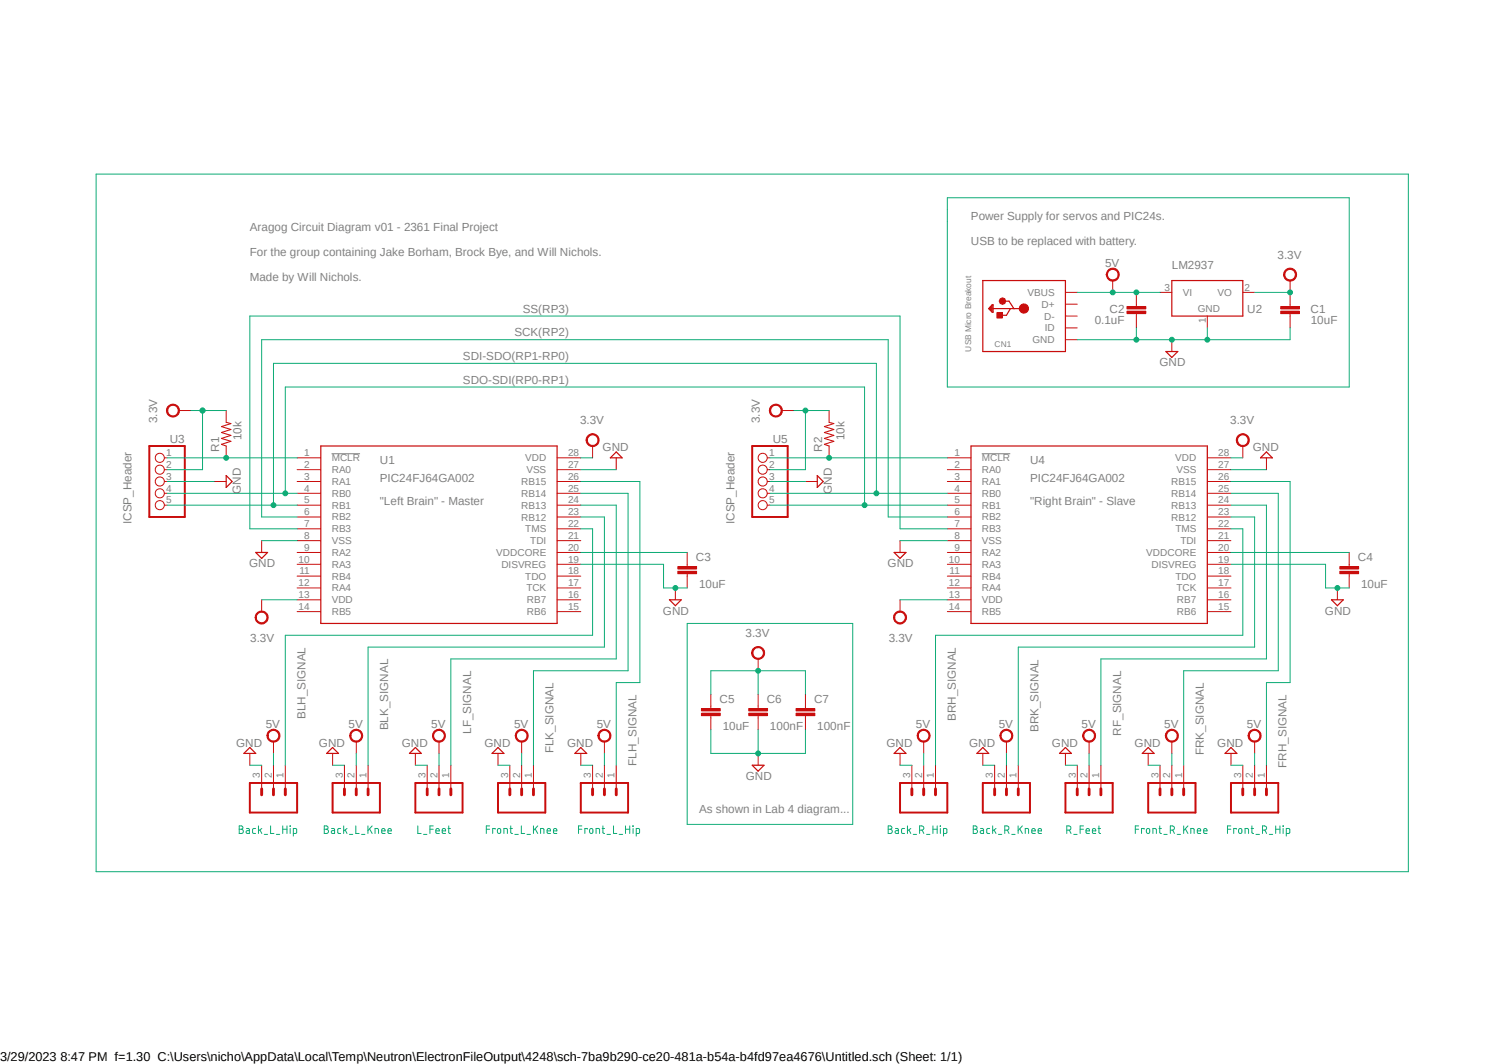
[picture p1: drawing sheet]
<svg xmlns="http://www.w3.org/2000/svg" width="420mm" height="297mm" viewBox="0 0 420 297" stroke-linecap="round" stroke-linejoin="round" font-family="sans-serif">
<path d="M26.8 48.6l366.6 194.9M393.4 48.6l-366.6 194.9" fill="none" stroke="#fff" stroke-width=".28"/>
<path d="M92.6 126.7h7.9M274.2 126.7h7.9" fill="none" stroke="#808080" stroke-width=".28"/>
<path d="M274.4 78.3h23.1v19.8h-23.1v-19.8M327.2 78.3h19.8v9.9h-19.8zM276.3 86.1l.5-.5v1.1l-.2-.6M277.1 85.1h.2v2.1h-.2l-1-1.1zM277.1 85.1v1.8M277.3 86.1h8.6M280.5 84.1h1.3l1.3 2M282.2 86.1l-1.1 1.9h-1.6M89.6 124.5h66v49.5h-66z" fill="none" stroke="#c90d0c" stroke-width=".34"/>
<g fill="none" stroke="#c90d0c" stroke-width=".28">
<path d="M323.9 81.6h3.3M337.1 88.2v3.3M347 81.6h3.4M45.9 127.8h.8M45.9 131.1h.8M45.9 134.4h.8M45.9 137.7h.8M83 127.8h6.6M83 131.1h6.6M83 134.4h6.6M83 137.7h6.6M155.6 127.8h6.6"/>
<path d="M155.6 131.1h6.6M155.6 134.4h6.6M155.6 137.7h6.6M45.9 141h.8M83 141h6.6M83 144.3h6.6M83 147.6h6.6M83 150.9h6.6M83 154.2h6.6M83 157.5h6.6M155.6 141h6.6M155.6 144.3h6.6"/>
<path d="M155.6 147.6h6.6M155.6 150.9h6.6M155.6 154.2h6.6M155.6 157.5h6.6M83 160.8h6.6M83 164.1h6.6M83 167.4h6.6M83 170.7h6.6M155.6 160.8h6.6M155.6 164.1h6.6M155.6 167.4h6.6M155.6 170.7h6.6"/>
<circle cx="44.6" cy="127.8" r="1.27"/>
<circle cx="44.6" cy="137.7" r="1.27"/>
<circle cx="44.6" cy="131.1" r="1.27"/>
<circle cx="44.6" cy="134.4" r="1.27"/>
<circle cx="44.6" cy="141" r="1.27"/>
</g>
<path d="M41.7 124.5h9.9v19.8h-9.9z" fill="none" stroke="#c90d0c" stroke-width=".55"/>
<circle cx="285.9" cy="86.1" r="1.3" fill="#c90d0c"/>
<circle cx="285.9" cy="86.1" r="1.3" fill="none" stroke="#c90d0c" stroke-width=".28"/>
<path d="M279.3 83.4l.7-.3 .6 .3 .2 .7-.2 .6-.6 .3-.7-.3-.3-.6z" fill-rule="evenodd" fill="#c90d0c"/>
<path d="M279.3 83.4l.7-.3 .6 .3 .2 .7-.2 .6-.6 .3-.7-.3-.3-.6z" fill="none" stroke="#c90d0c" stroke-width=".28"/>
<path d="M278.4 87.2h1.5v1.6h-1.5z" fill-rule="evenodd" fill="#c90d0c"/>
<g fill="none" stroke="#c90d0c" stroke-width=".28">
<path d="M278.4 87.2h1.5v1.6h-1.5zM297.5 84.9h3.3M297.5 88.2h3.3M297.5 81.6h3.3M297.5 94.8h3.3M297.5 91.5h3.3M73.1 213.6v6.6M76.4 213.6v6.6M79.7 213.6v6.6M96.2 213.6v6.6M99.5 213.6v6.6M102.8 213.6v6.6"/>
<path d="M119.3 213.6v6.6M122.6 213.6v6.6M125.9 213.6v6.6M142.4 213.6v6.6M145.7 213.6v6.6M149 213.6v6.6M165.5 213.6v6.6M168.8 213.6v6.6M172.1 213.6v6.6"/>
</g>
<path d="M69.8 218.6h13.2v8.2h-13.2zM92.9 218.6h13.2v8.2h-13.2zM116 218.6h13.2v8.2h-13.2zM139.1 218.6h13.2v8.2h-13.2zM162.2 218.6h13.2v8.2h-13.2z" fill="none" stroke="#c90d0c" stroke-width=".55"/>
<g fill="none" stroke="#c90d0c" stroke-width=".8">
<path d="M73.1 220.2v1.7M76.4 220.2v1.7M79.7 220.2v1.7M96.2 220.2v1.7M99.5 220.2v1.7M102.8 220.2v1.7M119.3 220.2v1.7M122.6 220.2v1.7M125.9 220.2v1.7M142.4 220.2v1.7M145.7 220.2v1.7M149 220.2v1.7"/>
<path d="M165.5 220.2v1.7M168.8 220.2v1.7M172.1 220.2v1.7"/>
</g>
<path d="M309.7 75.2a1.82 1.82 0 0 1 2.7 .7 1.82 1.82 0 0 1-1.3 2.5 1.82 1.82 0 0 1-2.2-1.7h.3a1.49 1.49 0 0 1 2.1-1.4 1.49 1.49 0 0 1 .5 2.4 1.49 1.49 0 0 1-2.5-.6l-.1-.4h-.3l.4-1.1z" fill-rule="evenodd" fill="#c90d0c"/>
<path d="M309.7 75.2a1.82 1.82 0 0 1 2.7 .7 1.82 1.82 0 0 1-1.3 2.5 1.82 1.82 0 0 1-2.2-1.7h.3a1.49 1.49 0 0 1 2.1-1.4 1.49 1.49 0 0 1 .5 2.4 1.49 1.49 0 0 1-2.5-.6l-.1-.4h-.3l.4-1.1zM310.7 78.3v3.3M327.2 94.8v3.3" fill="none" stroke="#c90d0c" stroke-width=".28"/>
<path d="M325.6 98.1h3.3l-1.7 1.7z" fill="none" stroke="#c90d0c" stroke-width=".34"/>
<path d="M358.8 75.6a1.82 1.82 0 0 1 2.9 0 1.82 1.82 0 0 1-.9 2.8 1.82 1.82 0 0 1-2.4-1.7h.4a1.47 1.47 0 0 1 2-1.4 1.47 1.47 0 0 1 .5 2.4 1.47 1.47 0 0 1-2.4-.6l-.1-.4h-.4z" fill-rule="evenodd" fill="#c90d0c"/>
<path d="M358.8 75.6a1.82 1.82 0 0 1 2.9 0 1.82 1.82 0 0 1-.9 2.8 1.82 1.82 0 0 1-2.4-1.7h.4a1.47 1.47 0 0 1 2-1.4 1.47 1.47 0 0 1 .5 2.4 1.47 1.47 0 0 1-2.4-.6l-.1-.4h-.4zM360.3 78.3v3.3" fill="none" stroke="#c90d0c" stroke-width=".28"/>
<path d="M164 121.8a1.82 1.82 0 0 1 3 .1 1.82 1.82 0 0 1-1 2.8 1.82 1.82 0 0 1-2.3-1.8h.3a1.49 1.49 0 0 1 2.1-1.5 1.49 1.49 0 0 1 .4 2.5 1.49 1.49 0 0 1-2.4-.6l-.1-.4h-.3z" fill-rule="evenodd" fill="#c90d0c"/>
<path d="M164 121.8a1.82 1.82 0 0 1 3 .1 1.82 1.82 0 0 1-1 2.8 1.82 1.82 0 0 1-2.3-1.8h.3a1.49 1.49 0 0 1 2.1-1.5 1.49 1.49 0 0 1 .4 2.5 1.49 1.49 0 0 1-2.4-.6l-.1-.4h-.3zM165.5 124.5v3.3" fill="none" stroke="#c90d0c" stroke-width=".28"/>
<path d="M71.6 171.3a1.82 1.82 0 0 1 2.9 0 1.82 1.82 0 0 1-.9 2.8 1.82 1.82 0 0 1-2.4-1.7h.4a1.5 1.5 0 0 1 2.2-1.2 1.5 1.5 0 0 1 .2 2.5 1.5 1.5 0 0 1-2.4-.9v-.4h-.4z" fill-rule="evenodd" fill="#c90d0c"/>
<path d="M71.6 171.3a1.82 1.82 0 0 1 2.9 0 1.82 1.82 0 0 1-.9 2.8 1.82 1.82 0 0 1-2.4-1.7h.4a1.5 1.5 0 0 1 2.2-1.2 1.5 1.5 0 0 1 .2 2.5 1.5 1.5 0 0 1-2.4-.9v-.4h-.4zM73.1 167.4v3.3" fill="none" stroke="#c90d0c" stroke-width=".28"/>
<path d="M46.8 113.5a1.83 1.83 0 0 1 3 0 1.83 1.83 0 0 1-.9 2.8 1.83 1.83 0 0 1-2.4-1.7h.3a1.47 1.47 0 0 1 2.1-1.4 1.47 1.47 0 0 1 .4 2.4 1.47 1.47 0 0 1-2.4-.5l-.1-.5h-.3z" fill-rule="evenodd" fill="#c90d0c"/>
<path d="M46.8 113.5a1.83 1.83 0 0 1 3 0 1.83 1.83 0 0 1-.9 2.8 1.83 1.83 0 0 1-2.4-1.7h.3a1.47 1.47 0 0 1 2.1-1.4 1.47 1.47 0 0 1 .4 2.4 1.47 1.47 0 0 1-2.4-.5l-.1-.5h-.3zM50 114.6h3.3M59.9 134.4h3.3M172.1 127.8v3.3M73.1 150.9v3.3M69.8 210.3v3.3M92.9 210.3v3.3M116 210.3v3.3M139.1 210.3v3.3M162.2 210.3v3.3" fill="none" stroke="#c90d0c" stroke-width=".28"/>
<path d="M63.2 132.8l1.6 1.6-1.6 1.7zM170.4 127.8l1.7-1.6 1.6 1.6zM71.4 154.2h3.3l-1.6 1.7zM69.8 208.7l1.6 1.6h-3.3zM91.2 210.3l1.7-1.6 1.6 1.6zM116 208.7l1.6 1.6h-3.3zM139.1 208.7l1.6 1.6h-3.3zM160.5 210.3l1.7-1.6 1.6 1.6z" fill="none" stroke="#c90d0c" stroke-width=".34"/>
<path d="M167.3 204.3a1.82 1.82 0 0 1 3 .1 1.82 1.82 0 0 1-1 2.8 1.82 1.82 0 0 1-2.3-1.8h.3a1.49 1.49 0 0 1 2.1-1.4 1.49 1.49 0 0 1 .4 2.4 1.49 1.49 0 0 1-2.4-.6l-.1-.4h-.3z" fill-rule="evenodd" fill="#c90d0c"/>
<path d="M167.3 204.3a1.82 1.82 0 0 1 3 .1 1.82 1.82 0 0 1-1 2.8 1.82 1.82 0 0 1-2.3-1.8h.3a1.49 1.49 0 0 1 2.1-1.4 1.49 1.49 0 0 1 .4 2.4 1.49 1.49 0 0 1-2.4-.6l-.1-.4h-.3zM168.8 207v3.3" fill="none" stroke="#c90d0c" stroke-width=".28"/>
<path d="M144.2 204.3a1.81 1.81 0 0 1 3 0 1.81 1.81 0 0 1-.9 2.8 1.81 1.81 0 0 1-2.4-1.7h.3a1.49 1.49 0 0 1 2.1-1.4 1.49 1.49 0 0 1 .4 2.4 1.49 1.49 0 0 1-2.4-.6l-.1-.4h-.3z" fill-rule="evenodd" fill="#c90d0c"/>
<path d="M144.2 204.3a1.81 1.81 0 0 1 3 0 1.81 1.81 0 0 1-.9 2.8 1.81 1.81 0 0 1-2.4-1.7h.3a1.49 1.49 0 0 1 2.1-1.4 1.49 1.49 0 0 1 .4 2.4 1.49 1.49 0 0 1-2.4-.6l-.1-.4h-.3zM145.7 207v3.3" fill="none" stroke="#c90d0c" stroke-width=".28"/>
<path d="M121.1 204.3a1.81 1.81 0 0 1 2.9 0 1.81 1.81 0 0 1-.9 2.8 1.81 1.81 0 0 1-2.3-1.7h.3a1.49 1.49 0 0 1 2-1.4 1.49 1.49 0 0 1 .5 2.4 1.49 1.49 0 0 1-2.4-.6l-.1-.4h-.3z" fill-rule="evenodd" fill="#c90d0c"/>
<path d="M121.1 204.3a1.81 1.81 0 0 1 2.9 0 1.81 1.81 0 0 1-.9 2.8 1.81 1.81 0 0 1-2.3-1.7h.3a1.49 1.49 0 0 1 2-1.4 1.49 1.49 0 0 1 .5 2.4 1.49 1.49 0 0 1-2.4-.6l-.1-.4h-.3zM122.6 207v3.3" fill="none" stroke="#c90d0c" stroke-width=".28"/>
<path d="M98 204.3a1.81 1.81 0 0 1 2.9 0 1.81 1.81 0 0 1-.9 2.8 1.81 1.81 0 0 1-2.3-1.7h.3a1.5 1.5 0 0 1 2.2-1.3 1.5 1.5 0 0 1 .2 2.5 1.5 1.5 0 0 1-2.4-.8v-.4h-.3z" fill-rule="evenodd" fill="#c90d0c"/>
<path d="M98 204.3a1.81 1.81 0 0 1 2.9 0 1.81 1.81 0 0 1-.9 2.8 1.81 1.81 0 0 1-2.3-1.7h.3a1.5 1.5 0 0 1 2.2-1.3 1.5 1.5 0 0 1 .2 2.5 1.5 1.5 0 0 1-2.4-.8v-.4h-.3zM99.5 207v3.3" fill="none" stroke="#c90d0c" stroke-width=".28"/>
<path d="M74.9 204.3a1.83 1.83 0 0 1 2.9 0 1.83 1.83 0 0 1-.9 2.8 1.83 1.83 0 0 1-2.4-1.7h.4a1.5 1.5 0 0 1 2.2-1.3 1.5 1.5 0 0 1 .2 2.5 1.5 1.5 0 0 1-2.4-.8v-.4h-.4z" fill-rule="evenodd" fill="#c90d0c"/>
<path d="M74.9 204.3a1.83 1.83 0 0 1 2.9 0 1.83 1.83 0 0 1-.9 2.8 1.83 1.83 0 0 1-2.4-1.7h.4a1.5 1.5 0 0 1 2.2-1.3 1.5 1.5 0 0 1 .2 2.5 1.5 1.5 0 0 1-2.4-.8v-.4h-.4zM76.4 207v3.3" fill="none" stroke="#c90d0c" stroke-width=".28"/>
<path d="M357.6 85.6h5.3v.6h-5.3z" fill-rule="evenodd" fill="#c90d0c"/>
<path d="M357.6 85.6h5.3v.6h-5.3z" fill="none" stroke="#c90d0c" stroke-width=".28"/>
<path d="M357.6 86.9h5.3v.6h-5.3z" fill-rule="evenodd" fill="#c90d0c"/>
<path d="M357.6 86.9h5.3v.6h-5.3zM360.3 81.6v4M360.3 87.5v4" fill="none" stroke="#c90d0c" stroke-width=".28"/>
<path d="M314.7 85.6h5.3v.6h-5.3z" fill-rule="evenodd" fill="#c90d0c"/>
<path d="M314.7 85.6h5.3v.6h-5.3z" fill="none" stroke="#c90d0c" stroke-width=".28"/>
<path d="M314.7 86.9h5.3v.6h-5.3z" fill-rule="evenodd" fill="#c90d0c"/>
<g fill="none" stroke="#c90d0c" stroke-width=".28">
<path d="M314.7 86.9h5.3v.6h-5.3zM317.3 81.6v4M317.3 87.5v4M214.3 127.8h.7M214.3 131.1h.7M214.3 134.4h.7M214.3 137.7h.7M264.5 127.8h6.6M264.5 131.1h6.6M264.5 134.4h6.6M264.5 137.7h6.6M337.1 127.8h6.6"/>
<path d="M337.1 131.1h6.6M337.1 134.4h6.6M337.1 137.7h6.6M214.3 141h.7M264.5 141h6.6M264.5 144.3h6.6M264.5 147.6h6.6M264.5 150.9h6.6M264.5 154.2h6.6M264.5 157.5h6.6M337.1 141h6.6M337.1 144.3h6.6"/>
<path d="M337.1 147.6h6.6M337.1 150.9h6.6M337.1 154.2h6.6M337.1 157.5h6.6M264.5 160.8h6.6M264.5 164.1h6.6M264.5 167.4h6.6M264.5 170.7h6.6M337.1 160.8h6.6M337.1 164.1h6.6M337.1 167.4h6.6M337.1 170.7h6.6"/>
<path d="M251.3 210.3v3.3M254.6 213.6v6.6M257.9 213.6v6.6M261.2 213.6v6.6M274.4 210.3v3.3M277.7 213.6v6.6M281.1 213.6v6.6M284.4 213.6v6.6M297.5 210.3v3.3M300.8 213.6v6.6M304.1 213.6v6.6M307.4 213.6v6.6"/>
<path d="M320.6 210.3v3.3M323.9 213.6v6.6M327.2 213.6v6.6M330.5 213.6v6.6M343.7 210.3v3.3M347 213.6v6.6M350.4 213.6v6.6M353.7 213.6v6.6"/>
<circle cx="213" cy="127.8" r="1.27"/>
<circle cx="213" cy="131.1" r="1.27"/>
<circle cx="213" cy="134.4" r="1.27"/>
<circle cx="213" cy="137.7" r="1.27"/>
<circle cx="213" cy="141" r="1.27"/>
</g>
<path d="M271.1 124.5h66v49.5h-66zM251.3 208.7l1.7 1.6h-3.3zM272.8 210.3l1.6-1.6 1.7 1.6zM297.5 208.7l1.7 1.6h-3.3zM320.6 208.7l1.7 1.6h-3.3zM343.7 208.7l1.7 1.6h-3.3z" fill="none" stroke="#c90d0c" stroke-width=".34"/>
<path d="M210.1 124.5h9.9v19.8h-9.9zM251.3 218.6h13.2v8.2h-13.2zM274.4 218.6h13.2v8.2h-13.2zM297.5 218.6h13.2v8.2h-13.2zM320.6 218.6h13.2v8.2h-13.2zM343.7 218.6h13.3v8.2h-13.3z" fill="none" stroke="#c90d0c" stroke-width=".55"/>
<g fill="none" stroke="#c90d0c" stroke-width=".8">
<path d="M254.6 220.2v1.7M257.9 220.2v1.7M261.2 220.2v1.7M277.7 220.2v1.7M281.1 220.2v1.7M284.4 220.2v1.7M300.8 220.2v1.7M304.1 220.2v1.7M307.4 220.2v1.7M323.9 220.2v1.7M327.2 220.2v1.7M330.5 220.2v1.7"/>
<path d="M347 220.2v1.7M350.4 220.2v1.7M353.7 220.2v1.7"/>
</g>
<path d="M256.5 204.3a1.81 1.81 0 0 1 2.9 0 1.81 1.81 0 0 1-.9 2.8 1.81 1.81 0 0 1-2.4-1.7h.4a1.5 1.5 0 0 1 2.1-1.3 1.5 1.5 0 0 1 .3 2.5 1.5 1.5 0 0 1-2.4-.8v-.4h-.4z" fill-rule="evenodd" fill="#c90d0c"/>
<path d="M256.5 204.3a1.81 1.81 0 0 1 2.9 0 1.81 1.81 0 0 1-.9 2.8 1.81 1.81 0 0 1-2.4-1.7h.4a1.5 1.5 0 0 1 2.1-1.3 1.5 1.5 0 0 1 .3 2.5 1.5 1.5 0 0 1-2.4-.8v-.4h-.4zM257.9 207v3.3" fill="none" stroke="#c90d0c" stroke-width=".28"/>
<path d="M279.6 204.3a1.81 1.81 0 0 1 2.9 0 1.81 1.81 0 0 1-.9 2.8 1.81 1.81 0 0 1-2.4-1.7h.3a1.49 1.49 0 0 1 2.1-1.4 1.49 1.49 0 0 1 .4 2.4 1.49 1.49 0 0 1-2.4-.6l-.1-.4h-.3z" fill-rule="evenodd" fill="#c90d0c"/>
<path d="M279.6 204.3a1.81 1.81 0 0 1 2.9 0 1.81 1.81 0 0 1-.9 2.8 1.81 1.81 0 0 1-2.4-1.7h.3a1.49 1.49 0 0 1 2.1-1.4 1.49 1.49 0 0 1 .4 2.4 1.49 1.49 0 0 1-2.4-.6l-.1-.4h-.3zM281.1 207v3.3" fill="none" stroke="#c90d0c" stroke-width=".28"/>
<path d="M302.7 204.3a1.82 1.82 0 0 1 2.9 .1 1.82 1.82 0 0 1-1 2.8 1.82 1.82 0 0 1-2.3-1.8h.3a1.49 1.49 0 0 1 2.1-1.4 1.49 1.49 0 0 1 .5 2.4 1.49 1.49 0 0 1-2.5-.6l-.1-.4h-.3z" fill-rule="evenodd" fill="#c90d0c"/>
<path d="M302.7 204.3a1.82 1.82 0 0 1 2.9 .1 1.82 1.82 0 0 1-1 2.8 1.82 1.82 0 0 1-2.3-1.8h.3a1.49 1.49 0 0 1 2.1-1.4 1.49 1.49 0 0 1 .5 2.4 1.49 1.49 0 0 1-2.5-.6l-.1-.4h-.3zM304.1 207v3.3" fill="none" stroke="#c90d0c" stroke-width=".28"/>
<path d="M325.8 204.3a1.82 1.82 0 0 1 2.9 .1 1.82 1.82 0 0 1-1 2.8 1.82 1.82 0 0 1-2.3-1.8h.4a1.49 1.49 0 0 1 2-1.4 1.49 1.49 0 0 1 .5 2.4 1.49 1.49 0 0 1-2.5-.6v-.4h-.4z" fill-rule="evenodd" fill="#c90d0c"/>
<path d="M325.8 204.3a1.82 1.82 0 0 1 2.9 .1 1.82 1.82 0 0 1-1 2.8 1.82 1.82 0 0 1-2.3-1.8h.4a1.49 1.49 0 0 1 2-1.4 1.49 1.49 0 0 1 .5 2.4 1.49 1.49 0 0 1-2.5-.6v-.4h-.4zM327.2 207v3.3" fill="none" stroke="#c90d0c" stroke-width=".28"/>
<path d="M348.9 204.3a1.83 1.83 0 0 1 2.9 0 1.83 1.83 0 0 1-.9 2.8 1.83 1.83 0 0 1-2.4-1.7h.4a1.47 1.47 0 0 1 2-1.4 1.47 1.47 0 0 1 .5 2.4 1.47 1.47 0 0 1-2.4-.6l-.1-.4h-.4z" fill-rule="evenodd" fill="#c90d0c"/>
<path d="M348.9 204.3a1.83 1.83 0 0 1 2.9 0 1.83 1.83 0 0 1-.9 2.8 1.83 1.83 0 0 1-2.4-1.7h.4a1.47 1.47 0 0 1 2-1.4 1.47 1.47 0 0 1 .5 2.4 1.47 1.47 0 0 1-2.4-.6l-.1-.4h-.4zM350.4 207v3.3" fill="none" stroke="#c90d0c" stroke-width=".28"/>
<path d="M215.2 113.5a1.83 1.83 0 0 1 2.9 0 1.83 1.83 0 0 1-.9 2.8 1.83 1.83 0 0 1-2.4-1.7h.4a1.47 1.47 0 0 1 2-1.4 1.47 1.47 0 0 1 .5 2.4 1.47 1.47 0 0 1-2.4-.5l-.1-.5h-.4z" fill-rule="evenodd" fill="#c90d0c"/>
<path d="M215.2 113.5a1.83 1.83 0 0 1 2.9 0 1.83 1.83 0 0 1-.9 2.8 1.83 1.83 0 0 1-2.4-1.7h.4a1.47 1.47 0 0 1 2-1.4 1.47 1.47 0 0 1 .5 2.4 1.47 1.47 0 0 1-2.4-.5l-.1-.5h-.4zM218.3 114.6h3.3M224.9 134.4h3.3" fill="none" stroke="#c90d0c" stroke-width=".28"/>
<path d="M228.2 132.8l1.7 1.6-1.7 1.7z" fill="none" stroke="#c90d0c" stroke-width=".34"/>
<path d="M345.6 121.8a1.83 1.83 0 0 1 2.9 0 1.83 1.83 0 0 1-.9 2.8 1.83 1.83 0 0 1-2.4-1.7h.4a1.47 1.47 0 0 1 2-1.4 1.47 1.47 0 0 1 .5 2.4 1.47 1.47 0 0 1-2.4-.6l-.1-.4h-.4z" fill-rule="evenodd" fill="#c90d0c"/>
<path d="M345.6 121.8a1.83 1.83 0 0 1 2.9 0 1.83 1.83 0 0 1-.9 2.8 1.83 1.83 0 0 1-2.4-1.7h.4a1.47 1.47 0 0 1 2-1.4 1.47 1.47 0 0 1 .5 2.4 1.47 1.47 0 0 1-2.4-.6l-.1-.4h-.4zM347 124.5v3.3M353.7 127.8v3.3M251.3 150.9v3.3" fill="none" stroke="#c90d0c" stroke-width=".28"/>
<path d="M353.7 126.2l1.6 1.6h-3.3zM249.7 154.2h3.3l-1.7 1.7z" fill="none" stroke="#c90d0c" stroke-width=".34"/>
<path d="M249.9 171.3a1.82 1.82 0 0 1 2.9 0 1.82 1.82 0 0 1-.9 2.8 1.82 1.82 0 0 1-2.4-1.7h.4a1.5 1.5 0 0 1 2.1-1.2 1.5 1.5 0 0 1 .3 2.5 1.5 1.5 0 0 1-2.4-.9v-.4h-.4z" fill-rule="evenodd" fill="#c90d0c"/>
<path d="M63.2 114.6v3.3M231.5 114.6v3.3M63.2 124.5v3.3M231.5 124.5v3.3M249.9 171.3a1.82 1.82 0 0 1 2.9 0 1.82 1.82 0 0 1-.9 2.8 1.82 1.82 0 0 1-2.4-1.7h.4a1.5 1.5 0 0 1 2.1-1.2 1.5 1.5 0 0 1 .3 2.5 1.5 1.5 0 0 1-2.4-.9v-.4h-.4zM251.3 167.4v3.3" fill="none" stroke="#c90d0c" stroke-width=".28"/>
<path d="M63.2 117.9l1.3 .3-2.7 .9 2.7 .8-2.7 .8 2.7 .8-2.7 .9 2.7 .8-2.7 .8 1.4 .5M231.5 117.9l1.3 .3-2.6 .9 2.6 .8-2.6 .8 2.6 .8-2.6 .9 2.6 .8-2.6 .8 1.3 .5" fill="none" stroke="#c90d0c" stroke-width=".3"/>
<path d="M189.3 158.2h5.2v.6h-5.2z" fill-rule="evenodd" fill="#c90d0c"/>
<path d="M189.3 158.2h5.2v.6h-5.2z" fill="none" stroke="#c90d0c" stroke-width=".28"/>
<path d="M189.3 159.5h5.2v.6h-5.2z" fill-rule="evenodd" fill="#c90d0c"/>
<path d="M189.3 159.5h5.2v.6h-5.2zM191.9 154.2v4M191.9 160.1v4" fill="none" stroke="#c90d0c" stroke-width=".28"/>
<path d="M374.1 158.2h5.3v.6h-5.3z" fill-rule="evenodd" fill="#c90d0c"/>
<path d="M374.1 158.2h5.3v.6h-5.3z" fill="none" stroke="#c90d0c" stroke-width=".28"/>
<path d="M374.1 159.5h5.3v.6h-5.3z" fill-rule="evenodd" fill="#c90d0c"/>
<path d="M374.1 159.5h5.3v.6h-5.3zM376.8 154.2v4M188.6 164.1v3.3M373.5 164.1v3.3M376.8 160.1v4M211.7 210.3v3.3" fill="none" stroke="#c90d0c" stroke-width=".28"/>
<path d="M186.9 167.4h3.3l-1.6 1.7zM371.8 167.4h3.3l-1.6 1.7zM210.1 213.6h3.3l-1.7 1.7z" fill="none" stroke="#c90d0c" stroke-width=".34"/>
<path d="M210.2 181.2a1.83 1.83 0 0 1 3 0 1.83 1.83 0 0 1-.9 2.8 1.83 1.83 0 0 1-2.4-1.7h.3a1.47 1.47 0 0 1 2-1.5 1.47 1.47 0 0 1 .5 2.5 1.47 1.47 0 0 1-2.4-.6l-.1-.4h-.3z" fill-rule="evenodd" fill="#c90d0c"/>
<path d="M210.2 181.2a1.83 1.83 0 0 1 3 0 1.83 1.83 0 0 1-.9 2.8 1.83 1.83 0 0 1-2.4-1.7h.3a1.47 1.47 0 0 1 2-1.5 1.47 1.47 0 0 1 .5 2.5 1.47 1.47 0 0 1-2.4-.6l-.1-.4h-.3zM211.7 183.9v3.3" fill="none" stroke="#c90d0c" stroke-width=".28"/>
<path d="M195.9 197.8h5.2v.7h-5.2z" fill-rule="evenodd" fill="#c90d0c"/>
<path d="M195.9 197.8h5.2v.7h-5.2z" fill="none" stroke="#c90d0c" stroke-width=".28"/>
<path d="M195.9 199.1h5.2v.7h-5.2z" fill-rule="evenodd" fill="#c90d0c"/>
<path d="M195.9 199.1h5.2v.7h-5.2zM198.5 193.8v4M198.5 199.8v3.9" fill="none" stroke="#c90d0c" stroke-width=".28"/>
<path d="M209.1 197.8h5.2v.7h-5.2z" fill-rule="evenodd" fill="#c90d0c"/>
<path d="M209.1 197.8h5.2v.7h-5.2z" fill="none" stroke="#c90d0c" stroke-width=".28"/>
<path d="M209.1 199.1h5.2v.7h-5.2z" fill-rule="evenodd" fill="#c90d0c"/>
<path d="M209.1 199.1h5.2v.7h-5.2zM211.7 193.8v4M211.7 199.8v3.9" fill="none" stroke="#c90d0c" stroke-width=".28"/>
<path d="M222.3 197.8h5.2v.7h-5.2z" fill-rule="evenodd" fill="#c90d0c"/>
<path d="M222.3 197.8h5.2v.7h-5.2z" fill="none" stroke="#c90d0c" stroke-width=".28"/>
<path d="M222.3 199.1h5.2v.7h-5.2z" fill-rule="evenodd" fill="#c90d0c"/>
<path d="M222.3 199.1h5.2v.7h-5.2zM224.9 193.8v4M224.9 199.8v3.9" fill="none" stroke="#c90d0c" stroke-width=".28"/>
<g fill="none" stroke="#0dab76" stroke-width=".28">
<path d="M46.7 127.8h36.3M66.8 230.5h.6a.47 .47 0 0 1 .5 .5 .47 .47 0 0 1-.5 .5 .59 .59 0 0 1 .6 .6 .59 .59 0 0 1-.6 .6h-.6zM66.8 231.5h.6M68.8 231.3h.7l.1 .3v1.1l-.7-.1a.41 .41 0 0 1-.2-.4 .41 .41 0 0 1 .4-.3h.5M71.4 231.3h-.7l-.2 .3 .1 .9 .8 .2M72.2 230.5v2.2M72.6 231.7l.5 1M73.1 231.3l-.9 .6M73.8 232.9h.9M75.6 230.5v2.2h.9M77.2 232.9h.9M79 231.5h1.1"/>
<path d="M79 230.5v2.2M80.1 230.5v2.2M81 230.5l.1 .2zM81 231.3v1.4M81.9 232.7l.9-.2-.1-1.2h-.8v2.1M90.6 230.5h.5a.47 .47 0 0 1 .5 .5 .47 .47 0 0 1-.5 .5l.3 .1a.57 .57 0 0 1 .3 .6 .57 .57 0 0 1-.6 .5h-.5zM90.6 231.5h.5M92.6 231.3h.7l.1 .3v1.1l-.7-.1-.2-.4 .2-.3h.7M95.1 231.3h-.6l-.2 .3 .1 .9 .7 .2M96 230.5v2.2M96.4 231.7l.5 1M96.9 231.3l-.9 .6"/>
<path d="M97.6 232.9h.9M99.4 230.5v2.2h.9M101 232.9h.9M102.7 230.5v2.2M103.2 231.4l.7 1.3M103.9 230.5l-1.2 1.4M104.7 232.7v-1.4l.9 .1 .1 1.3M106.6 231.9h.9v-.2a.47 .47 0 0 0-.4-.4 .47 .47 0 0 0-.5 .4l.2 .9 .7 .1M108.3 231.9h1a.49 .49 0 0 0-.4-.6 .49 .49 0 0 0-.6 .4l.2 .9 .8 .1M116.7 230.5v2.2h.9M118.3 232.9h.9M120.1 231.5h.9"/>
<path d="M121 230.5h-.9v2.2M121.7 231.9h1a.5 .5 0 0 0-.4-.6 .5 .5 0 0 0-.6 .4l.1 .8 .9 .2M123.5 231.9h.9a.49 .49 0 0 0-.3-.6 .49 .49 0 0 0-.6 .4l.2 .9 .7 .1M125.1 231.3h.7M125.3 230.5v1.8l.2 .3 .3 .1M135.8 231.5h.9M136.7 230.5h-.9v2.2M138.3 231.5v-.2h-.7v1.4M139.1 231.3a.45 .45 0 0 1 .5 0 .45 .45 0 0 1 .2 .4v.5a.47 .47 0 0 1-.4 .5 .47 .47 0 0 1-.5-.5zM140.7 232.7v-1.4l.9 .1 .1 1.3M142.4 231.3h.7M142.6 230.5v1.8l.2 .3 .3 .1"/>
<path d="M143.8 232.9h.9M145.6 230.5v2.2h.9M147.2 232.9h.9M149 230.5v2.2M149.4 231.4l.8 1.3M150.2 230.5l-1.2 1.4M151 232.7v-1.4l.8 .1 .1 1.3M152.8 231.9h.9a.49 .49 0 0 0-.3-.6 .49 .49 0 0 0-.6 .4l.2 .9 .7 .1M154.6 231.9h.9a.49 .49 0 0 0-.3-.6 .49 .49 0 0 0-.6 .4l.1 .9 .8 .1M161.5 231.5h1M162.5 230.5h-1v2.2M164 231.5v-.2h-.7v1.4"/>
<path d="M164.7 231.5a.46 .46 0 0 1 .5-.2 .46 .46 0 0 1 .4 .4v.5a.47 .47 0 0 1-.5 .5 .47 .47 0 0 1-.5-.5zM166.5 232.7v-1.4l.9 .1v1.3M168.1 231.3h.7M168.4 230.5v1.8l.1 .3 .3 .1M169.5 232.9h1M171.3 230.5v2.2h1M172.9 232.9h1M174.7 231.5h1.2M174.7 230.5v2.2M175.9 230.5v2.2M176.7 230.5l.1 .2zM176.8 231.3v1.4"/>
<path d="M177.7 232.7l.9-.2-.2-1.2h-.7v2.1M248 230.5h.6a.47 .47 0 0 1 .5 .5 .47 .47 0 0 1-.5 .5l.3 .1a.59 .59 0 0 1 .3 .6 .59 .59 0 0 1-.6 .5h-.6zM248 231.5h.6M250.1 231.3h.6l.2 .3v1.1l-.8-.1a.41 .41 0 0 1-.2-.4 .41 .41 0 0 1 .4-.3h.6M252.6 231.3h-.7l-.1 .3v.9l.8 .2M253.4 230.5v2.2M253.8 231.7l.5 1M254.3 231.3l-.9 .6M255 232.9h.9M256.8 231.7h.6a.59 .59 0 0 0 .6-.6 .59 .59 0 0 0-.6-.6h-.6v2.2M257.5 231.7l.5 1M258.7 232.9h1"/>
<path d="M260.5 231.5h1.2M260.5 230.5v2.2M261.7 230.5v2.2M262.6 230.5v.2zM262.6 231.3v1.4M263.5 232.7l.9-.2-.2-1.2h-.7v2.1M271.8 230.5h.6a.47 .47 0 0 1 .4 .5 .47 .47 0 0 1-.4 .5l.2 .1a.57 .57 0 0 1 .4 .6 .57 .57 0 0 1-.6 .5h-.6zM271.8 231.5h.6M273.8 231.3h.6l.3 .3v1.1l-.8-.1a.41 .41 0 0 1-.2-.4 .41 .41 0 0 1 .4-.3h.6M276.4 231.3h-.7l-.2 .3 .1 .9 .8 .2M277.2 230.5v2.2M277.6 231.7l.5 1"/>
<path d="M278.1 231.3l-.9 .6M278.8 232.9h.9M280.6 231.7h.6a.59 .59 0 0 0 .5-.6 .59 .59 0 0 0-.5-.6h-.6v2.2M281.3 231.7l.5 1M282.5 232.9h1M284.3 230.5v2.2M284.8 231.4l.7 1.3M285.5 230.5l-1.2 1.4M286.3 232.7v-1.4l.9 .1v1.3M288.1 231.9h1a.5 .5 0 0 0-.4-.6 .5 .5 0 0 0-.6 .4l.1 .8 .9 .2M289.9 231.9h.9a.49 .49 0 0 0-.3-.6 .49 .49 0 0 0-.6 .4l.2 .9 .7 .1M297.9 231.7h.6a.59 .59 0 0 0 .6-.6 .59 .59 0 0 0-.6-.6h-.6v2.2"/>
<path d="M298.6 231.7l.5 1M299.8 232.9h1M301.6 231.5h1M302.6 230.5h-1v2.2M303.3 231.9h.9a.49 .49 0 0 0-.3-.6 .49 .49 0 0 0-.6 .4l.1 .9 .8 .1M305.1 231.9h.9v-.2a.47 .47 0 0 0-.5-.4 .47 .47 0 0 0-.4 .4l.1 .9 .8 .1M306.6 231.3h.7M306.9 230.5v1.8l.1 .3 .3 .1M317 231.5h1M318 230.5h-1v2.2M319.5 231.5v-.2h-.7v1.4M320.2 231.5a.46 .46 0 0 1 .5-.2 .46 .46 0 0 1 .4 .4v.5a.47 .47 0 0 1-.5 .5 .47 .47 0 0 1-.5-.5z"/>
<path d="M321.9 232.7v-1.4l.9 .1 .1 1.3M323.6 231.3h.7M323.8 230.5v1.8l.2 .3 .3 .1M325 232.9h.9M326.8 231.7h.6a.59 .59 0 0 0 .6-.6 .59 .59 0 0 0-.6-.6h-.6v2.2M327.5 231.7l.5 1M328.7 232.9h.9M330.5 230.5v2.2M331 231.4l.7 1.3M331.7 230.5l-1.2 1.4M332.5 232.7v-1.4l.9 .1 .1 1.3M334.3 231.9h1a.49 .49 0 0 0-.4-.6 .49 .49 0 0 0-.6 .4l.2 .9 .8 .1"/>
<path d="M336.1 231.9h1v-.2a.47 .47 0 0 0-.5-.4 .47 .47 0 0 0-.5 .4l.2 .9 .8 .1M342.8 231.5h.9M343.7 230.5h-.9v2.2M345.2 231.5v-.2h-.7v1.4M345.9 231.5a.46 .46 0 0 1 .6-.2 .46 .46 0 0 1 .3 .4v.5a.47 .47 0 0 1-.5 .5 .47 .47 0 0 1-.4-.5zM347.7 232.7v-1.4l.9 .1 .1 1.3M349.4 231.3h.7M349.6 230.5v1.8l.2 .3 .3 .1M350.7 232.9h1M352.6 231.7h.5a.59 .59 0 0 0 .6-.6 .59 .59 0 0 0-.6-.6h-.5v2.2M353.2 231.7l.5 1M354.5 232.9h.9"/>
<path d="M356.2 231.5h1.2M356.2 230.5v2.2M357.4 230.5v2.2M358.3 230.5l.1 .2zM358.3 231.3v1.4M359.2 232.7l.9-.2-.1-1.2h-.8v2.1"/>
</g>
<circle cx="63.2" cy="127.8" r=".68" fill="#0dab76"/>
<g fill="none" stroke="#0dab76" stroke-width=".28">
<path d="M46.7 137.7h36.3"/>
<circle cx="63.2" cy="127.8" r=".68"/>
</g>
<circle cx="79.7" cy="137.7" r=".68" fill="#0dab76"/>
<g fill="none" stroke="#0dab76" stroke-width=".28">
<path d="M79.7 137.7v-29.7h161.7v33M215 141h49.5"/>
<circle cx="79.7" cy="137.7" r=".68"/>
</g>
<circle cx="241.4" cy="141" r=".68" fill="#0dab76"/>
<g fill="none" stroke="#0dab76" stroke-width=".28">
<path d="M46.7 141h36.3"/>
<circle cx="241.4" cy="141" r=".68"/>
</g>
<circle cx="76.4" cy="141" r=".68" fill="#0dab76"/>
<g fill="none" stroke="#0dab76" stroke-width=".28">
<path d="M215 137.7h49.5M244.7 137.7v-36.3h-168.3v39.6"/>
<circle cx="76.4" cy="141" r=".68"/>
</g>
<circle cx="244.7" cy="137.7" r=".68" fill="#0dab76"/>
<g fill="none" stroke="#0dab76" stroke-width=".28">
<path d="M337.1 91.5v3.3M360.3 91.5v3.3h-59.5M162.2 131.1h9.9M73.1 150.9h9.9M69.8 213.6h3.3M92.9 213.6h3.3M116 213.6h3.3M139.1 213.6h3.3M162.2 213.6h3.3"/>
<circle cx="244.7" cy="137.7" r=".68"/>
</g>
<circle cx="337.1" cy="94.8" r=".68" fill="#0dab76"/>
<g fill="none" stroke="#0dab76" stroke-width=".28">
<path d="M317.3 91.5v3.3"/>
<circle cx="337.1" cy="94.8" r=".68"/>
</g>
<circle cx="317.3" cy="94.8" r=".68" fill="#0dab76"/>
<circle cx="317.3" cy="94.8" r=".68" fill="none" stroke="#0dab76" stroke-width=".28"/>
<circle cx="327.2" cy="94.8" r=".68" fill="#0dab76"/>
<g fill="none" stroke="#0dab76" stroke-width=".28">
<path d="M46.7 134.4h13.2M215 134.4h9.9M343.7 131.1h10M162.2 157.5h23.1v6.6h6.6M251.3 150.9h13.2M251.3 213.6h3.3M274.4 213.6h3.3M297.5 213.6h3.3M320.6 213.6h3.3M343.7 213.6h3.3"/>
<circle cx="327.2" cy="94.8" r=".68"/>
</g>
<circle cx="188.6" cy="164.1" r=".68" fill="#0dab76"/>
<g fill="none" stroke="#0dab76" stroke-width=".28">
<path d="M343.7 157.5h26.5v6.6h6.6"/>
<circle cx="188.6" cy="164.1" r=".68"/>
</g>
<circle cx="373.5" cy="164.1" r=".68" fill="#0dab76"/>
<g fill="none" stroke="#0dab76" stroke-width=".28">
<path d="M198.5 203.7v6.6h13.2v-6.6"/>
<circle cx="373.5" cy="164.1" r=".68"/>
</g>
<circle cx="211.7" cy="210.3" r=".68" fill="#0dab76"/>
<g fill="none" stroke="#0dab76" stroke-width=".28">
<path d="M300.8 81.6h16.5M162.2 127.8h3.3M73.1 167.4h9.9M76.4 210.3v3.3M99.5 210.3v3.3M122.6 210.3v3.3M145.7 210.3v3.3M168.8 210.3v3.3M224.9 203.7v6.6h-13.2"/>
<circle cx="211.7" cy="210.3" r=".68"/>
</g>
<circle cx="310.7" cy="81.6" r=".68" fill="#0dab76"/>
<g fill="none" stroke="#0dab76" stroke-width=".28">
<path d="M317.3 81.6h6.6"/>
<circle cx="310.7" cy="81.6" r=".68"/>
</g>
<circle cx="317.3" cy="81.6" r=".68" fill="#0dab76"/>
<g fill="none" stroke="#0dab76" stroke-width=".28">
<path d="M350.4 81.6h9.9"/>
<circle cx="317.3" cy="81.6" r=".68"/>
</g>
<circle cx="360.3" cy="81.6" r=".68" fill="#0dab76"/>
<g fill="none" stroke="#0dab76" stroke-width=".28">
<path d="M221.6 114.6h3.3v16.5h-9.9"/>
<circle cx="360.3" cy="81.6" r=".68"/>
</g>
<circle cx="224.9" cy="114.6" r=".68" fill="#0dab76"/>
<g fill="none" stroke="#0dab76" stroke-width=".28">
<path d="M53.3 114.6h3.3v16.5h-9.9M224.9 114.6h6.6M343.7 127.8h3.3M251.3 167.4h13.2M257.9 210.3v3.3M281.1 210.3v3.3M304.1 210.3v3.3M327.2 210.3v3.3M350.4 210.3v3.3"/>
<circle cx="224.9" cy="114.6" r=".68"/>
</g>
<circle cx="56.6" cy="114.6" r=".68" fill="#0dab76"/>
<g fill="none" stroke="#0dab76" stroke-width=".28">
<path d="M56.6 114.6h6.6M198.5 193.8v-6.6h26.4v6.6"/>
<circle cx="56.6" cy="114.6" r=".68"/>
</g>
<circle cx="211.7" cy="187.2" r=".68" fill="#0dab76"/>
<g fill="none" stroke="#0dab76" stroke-width=".28">
<path d="M162.2 137.7h13.2v49.5h-26.4v26.4M162.2 134.4h16.5v56.1h-6.6v23.1M215 127.8h49.5M162.2 141h9.9v42.9h-46.2v29.7M162.2 144.3h6.6v36.3h-66v33M162.2 147.6h3.3v29.7h-85.8v36.3M211.7 187.2v6.6"/>
<circle cx="211.7" cy="187.2" r=".68"/>
</g>
<circle cx="231.5" cy="127.8" r=".68" fill="#0dab76"/>
<g fill="none" stroke="#0dab76" stroke-width=".28">
<path d="M343.7 134.4h16.6v56.1h-6.6v23.1M343.7 137.7h13.3v49.5h-26.5v26.4M343.7 147.6h3.3v29.7h-85.8v36.3M343.7 144.3h6.7v36.3h-66v33M343.7 141h10v42.9h-46.3v29.7"/>
<circle cx="231.5" cy="127.8" r=".68"/>
</g>
<circle cx="56.6" cy="114.6" r=".68" fill="#0dab76"/>
<g fill="none" stroke="#0dab76" stroke-width=".28">
<path d="M26.8 48.6h366.5v194.7h-366.5zM264.5 55.2h112.3v52.8h-112.3zM83 144.3h-9.9v-49.5h174.9v49.5h16.5M83 147.6h-13.2v-59.4h181.5v59.4h13.2M162.2 154.2h29.7M343.7 154.2h33.1M191.9 174h46.2v56.1h-46.2z"/>
<circle cx="56.6" cy="114.6" r=".68"/>
</g>
<text font-size="3.6" x="0" y="296">3/29/2023 8:47 PM f=1.30 C:\Users\nicho\AppData\Local\Temp\Neutron\ElectronFileOutput\4248\sch-7ba9b290-ce20-481a-b54a-b4fd97ea4676\Untitled.sch (Sheet: 1/1)</text>
<g font-size="3.3" fill="#808080">
<text x="69.8" y="64.4">Aragog Circuit Diagram v01 - 2361 Final Project</text>
<text x="271.1" y="61.5">Power Supply for servos and PIC24s.</text>
<text x="69.8" y="71.4">For the group containing Jake Borham, Brock Bye, and Will Nichols.</text>
<text x="271.1" y="68.4">USB to be replaced with battery.</text>
<text x="308.6" y="74.5">5V</text>
<text x="327.2" y="75">LM2937</text>
<text x="356.7" y="72.2">3.3V</text>
<text x="69.8" y="78.3">Made by Will Nichols.</text>
<text x="146" y="87.2">SS(RP3)</text>
<text x="309.8" y="87.2">C2</text>
<text x="348.3" y="87.5">U2</text>
<text x="366" y="87.2">C1</text>
<text x="143.6" y="93.9">SCK(RP2)</text>
<text x="305.7" y="90.6">0.1uF</text>
<text x="366" y="90.6">10uF</text>
<text x="129.3" y="100.5">SDI-SDO(RP1-RP0)</text>
<text x="129.3" y="107.1">SDO-SDI(RP0-RP1)</text>
<text x="323.8" y="102.2">GND</text>
<text x="43.9" y="118.1" transform="rotate(-90 43.9 118.1)">3.3V</text>
<text x="162" y="118.4">3.3V</text>
<text x="212.2" y="118.1" transform="rotate(-90 212.2 118.1)">3.3V</text>
<text x="343.5" y="118.4">3.3V</text>
<text x="47.4" y="123.7">U3</text>
<text x="67.4" y="122.9" transform="rotate(-90 67.4 122.9)">10k</text>
<text x="215.8" y="123.7">U5</text>
<text x="235.8" y="122.9" transform="rotate(-90 235.8 122.9)">10k</text>
<text x="61.2" y="126.2" transform="rotate(-90 61.2 126.2)">R1</text>
<text x="106.1" y="129.5">U1</text>
<text x="168.3" y="126">GND</text>
<text x="229.6" y="126.2" transform="rotate(-90 229.6 126.2)">R2</text>
<text x="287.7" y="129.5">U4</text>
<text x="349.8" y="126">GND</text>
<text x="67.3" y="137.9" transform="rotate(-90 67.3 137.9)">GND</text>
<text x="106.1" y="134.4">PIC24FJ64GA002</text>
<text x="232.3" y="137.9" transform="rotate(-90 232.3 137.9)">GND</text>
<text x="287.7" y="134.4">PIC24FJ64GA002</text>
<text x="106.1" y="141">&quot;Left Brain&quot; - Master</text>
<text x="287.7" y="141">&quot;Right Brain&quot; - Slave</text>
<text x="36.7" y="146.3" transform="rotate(-90 36.7 146.3)">ICSP_Header</text>
<text x="205.1" y="146.3" transform="rotate(-90 205.1 146.3)">ICSP_Header</text>
<text x="69.6" y="158.3">GND</text>
<text x="194.3" y="156.5">C3</text>
<text x="247.9" y="158.3">GND</text>
<text x="379.2" y="156.5">C4</text>
<text x="195.2" y="164.1">10uF</text>
<text x="380.1" y="164.1">10uF</text>
<text x="185.1" y="171.5">GND</text>
<text x="370" y="171.5">GND</text>
<text x="69.9" y="179.2">3.3V</text>
<text x="208.2" y="177.8">3.3V</text>
<text x="248.2" y="179.2">3.3V</text>
<text x="200.9" y="196.2">C5</text>
<text x="214.1" y="196.2">C6</text>
<text x="227.3" y="196.2">C7</text>
<text x="74.2" y="203.2">5V</text>
<text x="85.3" y="200.7" transform="rotate(-90 85.3 200.7)">BLH_SIGNAL</text>
<text x="97.3" y="203.2">5V</text>
<text x="108.4" y="203.8" transform="rotate(-90 108.4 203.8)">BLK_SIGNAL</text>
<text x="120.4" y="203.2">5V</text>
<text x="143.6" y="203.2">5V</text>
<text x="166.6" y="203.2">5V</text>
<text x="201.8" y="203.7">10uF</text>
<text x="215" y="203.7">100nF</text>
<text x="228.2" y="203.7">100nF</text>
<text x="255.8" y="203.2">5V</text>
<text x="266.9" y="201.3" transform="rotate(-90 266.9 201.3)">BRH_SIGNAL</text>
<text x="278.9" y="203.2">5V</text>
<text x="302" y="203.2">5V</text>
<text x="325.1" y="203.2">5V</text>
<text x="348.2" y="203.2">5V</text>
<text x="66" y="208.5">GND</text>
<text x="89.1" y="208.5">GND</text>
<text x="112.2" y="208.5">GND</text>
<text x="131.5" y="204.8" transform="rotate(-90 131.5 204.8)">LF_SIGNAL</text>
<text x="135.3" y="208.5">GND</text>
<text x="158.4" y="208.5">GND</text>
<text x="247.5" y="208.5">GND</text>
<text x="270.6" y="208.5">GND</text>
<text x="290" y="204.4" transform="rotate(-90 290 204.4)">BRK_SIGNAL</text>
<text x="293.7" y="208.5">GND</text>
<text x="313.1" y="205.4" transform="rotate(-90 313.1 205.4)">RF_SIGNAL</text>
<text x="316.8" y="208.5">GND</text>
<text x="339.9" y="208.5">GND</text>
<text x="154.6" y="210.3" transform="rotate(-90 154.6 210.3)">FLK_SIGNAL</text>
<text x="177.7" y="213.8" transform="rotate(-90 177.7 213.8)">FLH_SIGNAL</text>
<text x="336.2" y="210.8" transform="rotate(-90 336.2 210.8)">FRK_SIGNAL</text>
<text x="359.3" y="214.3" transform="rotate(-90 359.3 214.3)">FRH_SIGNAL</text>
<text x="208.2" y="217.8">GND</text>
<text x="195.2" y="226.8">As shown in Lab 4 diagram...</text>
</g>
<g font-size="2.8" fill="#808080">
<text x="286.9" y="82.6">VBUS</text>
<text x="325.2" y="81.2">3</text>
<text x="330.3" y="82.6">VI</text>
<text x="340" y="82.6">VO</text>
<text x="347.5" y="81.2">2</text>
<text x="290.8" y="85.9">D+</text>
<text x="291.6" y="89.2">D-</text>
<text x="334.5" y="87.2">GND</text>
<text x="288.3" y="95.8">GND</text>
<text x="291.7" y="92.5">ID</text>
<text x="336.7" y="90.3" transform="rotate(-90 336.7 90.3)">1</text>
<text x="46.4" y="127.3">1</text>
<text x="46.4" y="130.6">2</text>
<text x="85" y="127.3">1</text>
<text x="85" y="130.6">2</text>
<text x="92.6" y="128.8">MCLR</text>
<text x="146.6" y="128.8">VDD</text>
<text x="158.6" y="130.6">27</text>
<text x="158.6" y="127.3">28</text>
<text x="214.8" y="127.3">1</text>
<text x="214.8" y="130.6">2</text>
<text x="266.5" y="127.3">1</text>
<text x="266.5" y="130.6">2</text>
<text x="274.2" y="128.8">MCLR</text>
<text x="328.2" y="128.8">VDD</text>
<text x="340.2" y="130.6">27</text>
<text x="340.2" y="127.3">28</text>
<text x="46.4" y="133.9">3</text>
<text x="46.4" y="137.2">4</text>
<text x="85" y="133.9">3</text>
<text x="85" y="137.2">4</text>
<text x="92.6" y="132.1">RA0</text>
<text x="92.6" y="135.4">RA1</text>
<text x="145.5" y="135.4">RB15</text>
<text x="147" y="132.1">VSS</text>
<text x="158.6" y="137.2">25</text>
<text x="158.6" y="133.9">26</text>
<text x="214.8" y="133.9">3</text>
<text x="214.8" y="137.2">4</text>
<text x="266.5" y="133.9">3</text>
<text x="266.5" y="137.2">4</text>
<text x="274.2" y="132.1">RA0</text>
<text x="274.2" y="135.4">RA1</text>
<text x="327.1" y="135.4">RB15</text>
<text x="328.5" y="132.1">VSS</text>
<text x="340.2" y="137.2">25</text>
<text x="340.2" y="133.9">26</text>
<text x="46.4" y="140.5">5</text>
<text x="85" y="140.5">5</text>
<text x="85" y="143.9">6</text>
<text x="92.6" y="138.7">RB0</text>
<text x="92.6" y="142">RB1</text>
<text x="145.5" y="142">RB13</text>
<text x="145.5" y="138.7">RB14</text>
<text x="158.6" y="143.9">23</text>
<text x="158.6" y="140.5">24</text>
<text x="214.8" y="140.5">5</text>
<text x="266.5" y="140.5">5</text>
<text x="266.5" y="143.9">6</text>
<text x="274.2" y="138.7">RB0</text>
<text x="274.2" y="142">RB1</text>
<text x="327.1" y="142">RB13</text>
<text x="327.1" y="138.7">RB14</text>
<text x="340.2" y="143.9">23</text>
<text x="340.2" y="140.5">24</text>
<text x="85" y="147.2">7</text>
<text x="92.6" y="145.3">RB2</text>
<text x="92.6" y="148.6">RB3</text>
<text x="145.5" y="145.3">RB12</text>
<text x="146.7" y="148.6">TMS</text>
<text x="158.6" y="147.2">22</text>
<text x="266.5" y="147.2">7</text>
<text x="274.2" y="145.3">RB2</text>
<text x="274.2" y="148.6">RB3</text>
<text x="327.1" y="145.3">RB12</text>
<text x="328.2" y="148.6">TMS</text>
<text x="340.2" y="147.2">22</text>
<text x="85" y="150.5">8</text>
<text x="85" y="153.8">9</text>
<text x="92.6" y="151.9">VSS</text>
<text x="92.6" y="155.2">RA2</text>
<text x="138.6" y="155.2">VDDCORE</text>
<text x="148.1" y="151.9">TDI</text>
<text x="158.6" y="153.8">20</text>
<text x="158.6" y="150.5">21</text>
<text x="266.5" y="150.5">8</text>
<text x="266.5" y="153.8">9</text>
<text x="274.2" y="151.9">VSS</text>
<text x="274.2" y="155.2">RA2</text>
<text x="320.1" y="155.2">VDDCORE</text>
<text x="329.6" y="151.9">TDI</text>
<text x="340.2" y="153.8">20</text>
<text x="340.2" y="150.5">21</text>
<text x="83.4" y="157.1">10</text>
<text x="83.6" y="160.4">11</text>
<text x="92.6" y="158.5">RA3</text>
<text x="92.6" y="161.8">RB4</text>
<text x="140" y="158.5">DISVREG</text>
<text x="146.7" y="161.8">TDO</text>
<text x="158.6" y="160.4">18</text>
<text x="158.6" y="157.1">19</text>
<text x="265" y="157.1">10</text>
<text x="265.2" y="160.4">11</text>
<text x="274.2" y="158.5">RA3</text>
<text x="274.2" y="161.8">RB4</text>
<text x="321.5" y="158.5">DISVREG</text>
<text x="328.2" y="161.8">TDO</text>
<text x="340.2" y="160.4">18</text>
<text x="340.2" y="157.1">19</text>
<text x="83.4" y="163.7">12</text>
<text x="83.4" y="167">13</text>
<text x="92.6" y="165.1">RA4</text>
<text x="147" y="165.1">TCK</text>
<text x="158.6" y="167">16</text>
<text x="158.6" y="163.7">17</text>
<text x="265" y="163.7">12</text>
<text x="265" y="167">13</text>
<text x="274.2" y="165.1">RA4</text>
<text x="328.5" y="165.1">TCK</text>
<text x="340.2" y="167">16</text>
<text x="340.2" y="163.7">17</text>
<text x="83.4" y="170.3">14</text>
<text x="92.6" y="168.4">VDD</text>
<text x="92.6" y="171.7">RB5</text>
<text x="147.1" y="171.7">RB6</text>
<text x="147.1" y="168.4">RB7</text>
<text x="158.6" y="170.3">15</text>
<text x="265" y="170.3">14</text>
<text x="274.2" y="168.4">VDD</text>
<text x="274.2" y="171.7">RB5</text>
<text x="328.6" y="171.7">RB6</text>
<text x="328.6" y="168.4">RB7</text>
<text x="340.2" y="170.3">15</text>
<text x="72.6" y="217.2" transform="rotate(-90 72.6 217.2)">3</text>
<text x="75.9" y="217.2" transform="rotate(-90 75.9 217.2)">2</text>
<text x="79.2" y="217.2" transform="rotate(-90 79.2 217.2)">1</text>
<text x="95.7" y="217.2" transform="rotate(-90 95.7 217.2)">3</text>
<text x="99" y="217.2" transform="rotate(-90 99 217.2)">2</text>
<text x="102.3" y="217.2" transform="rotate(-90 102.3 217.2)">1</text>
<text x="118.8" y="217.2" transform="rotate(-90 118.8 217.2)">3</text>
<text x="122.1" y="217.2" transform="rotate(-90 122.1 217.2)">2</text>
<text x="125.4" y="217.2" transform="rotate(-90 125.4 217.2)">1</text>
<text x="141.9" y="217.2" transform="rotate(-90 141.9 217.2)">3</text>
<text x="145.2" y="217.2" transform="rotate(-90 145.2 217.2)">2</text>
<text x="148.5" y="217.2" transform="rotate(-90 148.5 217.2)">1</text>
<text x="165" y="217.2" transform="rotate(-90 165 217.2)">3</text>
<text x="168.3" y="217.2" transform="rotate(-90 168.3 217.2)">2</text>
<text x="171.6" y="217.2" transform="rotate(-90 171.6 217.2)">1</text>
<text x="254.2" y="217.2" transform="rotate(-90 254.2 217.2)">3</text>
<text x="257.5" y="217.2" transform="rotate(-90 257.5 217.2)">2</text>
<text x="260.8" y="217.2" transform="rotate(-90 260.8 217.2)">1</text>
<text x="277.3" y="217.2" transform="rotate(-90 277.3 217.2)">3</text>
<text x="280.6" y="217.2" transform="rotate(-90 280.6 217.2)">2</text>
<text x="283.9" y="217.2" transform="rotate(-90 283.9 217.2)">1</text>
<text x="300.4" y="217.2" transform="rotate(-90 300.4 217.2)">3</text>
<text x="303.7" y="217.2" transform="rotate(-90 303.7 217.2)">2</text>
<text x="307" y="217.2" transform="rotate(-90 307 217.2)">1</text>
<text x="323.5" y="217.2" transform="rotate(-90 323.5 217.2)">3</text>
<text x="326.8" y="217.2" transform="rotate(-90 326.8 217.2)">2</text>
<text x="330.1" y="217.2" transform="rotate(-90 330.1 217.2)">1</text>
<text x="346.6" y="217.2" transform="rotate(-90 346.6 217.2)">3</text>
<text x="349.9" y="217.2" transform="rotate(-90 349.9 217.2)">2</text>
<text x="353.2" y="217.2" transform="rotate(-90 353.2 217.2)">1</text>
</g>
<g font-size="2.3" fill="#808080">
<text x="271.2" y="98.1" transform="rotate(-90 271.2 98.1)">USB Micro Breakout</text>
<text x="277.8" y="96.8">CN1</text>
</g>
</svg>
